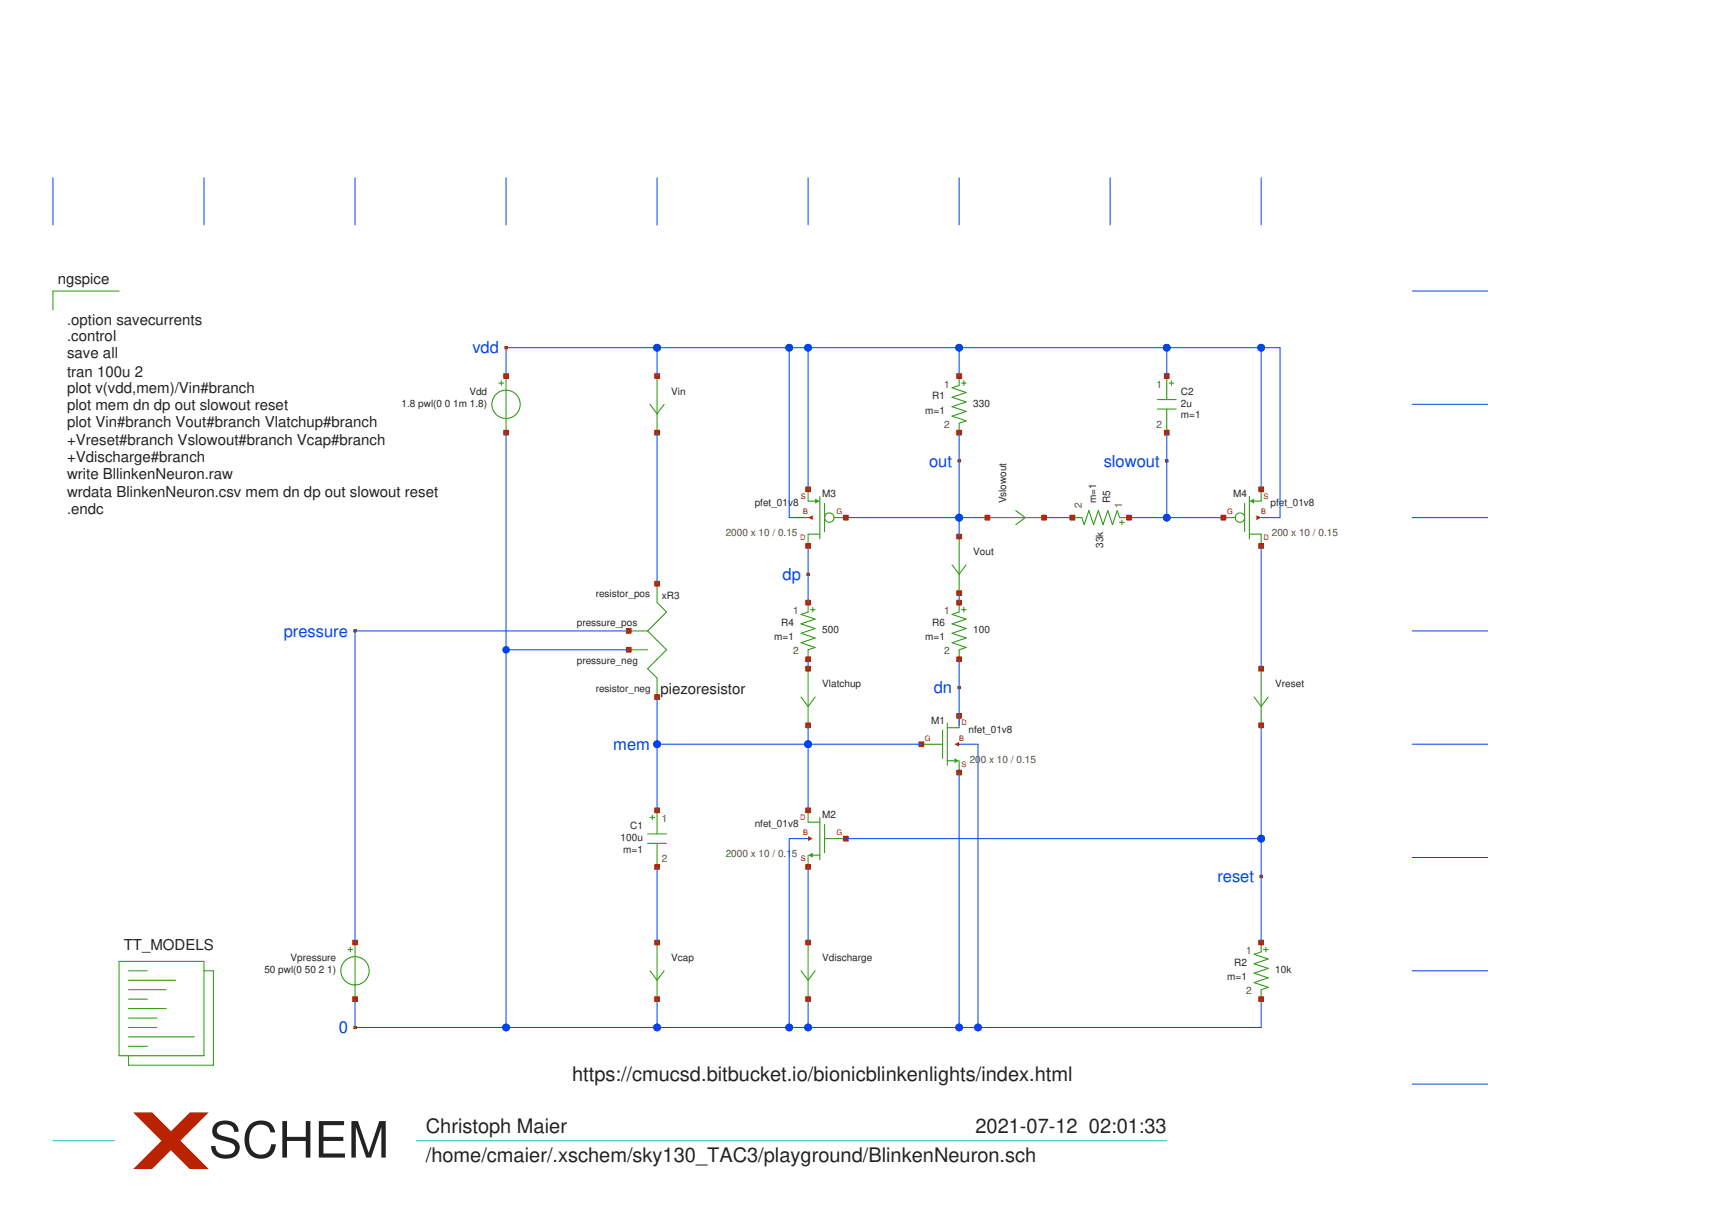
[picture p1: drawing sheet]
<svg xmlns="http://www.w3.org/2000/svg" width="297mm" height="210mm" viewBox="0 0 297 210" stroke-linecap="round" stroke-linejoin="round" font-family="sans-serif">
<path d="M20.6 50.3h-11.4v3.2M159.2 128.6h3.7M162.9 126.1v4.9M163.7 124.9v7.3M163.7 131.4h1.2M165.7 123.7v2h-2M165.7 131.4v2.1" fill="none" stroke="#229800" stroke-width=".17"/>
<path d="M164.9 131l.8 .4-.8 .4z" fill="#229800"/>
<g fill="none" stroke="#229800" stroke-width=".17">
<path d="M86.2 66.2h.8M86.6 65.8v.8M87.4 65v9.7M112.3 69.9l1.2 1.6 1.3-1.6M113.5 65v9.7M200 69h3.2M200 70.7h3.2M201.6 65v4M201.6 70.7v4M202 66.2h.8M202.4 65.8v.8M139.6 84.5v2.1h1.3"/>
<path d="M141.7 85.8v7.3M141.7 92.3h-2.1v2M142.5 87v4.9M144.1 89.4h2.1M113.5 140v4.1M111.9 144.1h3.3M111.9 145.7h3.3M112.3 141.2h.8M112.7 140.8v.8M113.5 145.7v4.1"/>
<circle cx="87.4" cy="69.9" r="2.45"/>
</g>
<path d="M140.9 86.2l.8 .4-.8 .4z" fill="#229800"/>
<g fill="none" stroke="#229800" stroke-width=".17">
<path d="M139.6 140v2h2.1M139.6 147.7v2.1M140.5 147.7h1.2M141.7 141.2v7.4M142.5 144.9h3.7M142.5 142.4v4.9M217.9 162.8v1.7l-1.2 .4 2.4 .8-2.4 .8 2.4 .8-2.4 .8 2.4 .8-2.4 .9 2.4 .8-1.2 .4v1.6M218.3 164h.8M218.7 163.6v.9"/>
<circle cx="143.3" cy="89.4" r=".82"/>
</g>
<path d="M139.6 147.7l.9-.4v.8z" fill="#229800"/>
<g fill="none" stroke="#229800" stroke-width=".17">
<path d="M165.7 65v1.6l-1.2 .4 2.5 .8-2.5 .8 2.5 .8-2.5 .9 2.5 .8-2.5 .8 2.5 .8-1.3 .4v1.6M166.1 66.2h.9M166.5 65.8v.8M185.3 89.4h1.6l.4 1.2 .9-2.4 .8 2.4 .8-2.4 .8 2.4 .8-2.4 .8 2.4 .9-2.4 .4 1.2h1.6M193.5 90.2h.8M193.9 89.8v.8M211.4 89.4h2M215.1 87v4.9M215.9 85.8v7.3M215.9 92.3h2v2M217.9 84.5v2.1h-1.2M165.7 104.1v1.6l-1.2 .4 2.5 .9-2.5 .8 2.5 .8-2.5 .8 2.5 .8-2.5 .8 2.5 .9-1.3 .4v1.6"/>
<path d="M166.1 105.3h.9M166.5 104.9v.8"/>
</g>
<path d="M215.9 86.6l.8-.4v.8z" fill="#229800"/>
<g fill="none" stroke="#229800" stroke-width=".17">
<path d="M164.5 97.6l1.2 1.6 1.3-1.6M165.7 92.7v9.8M170.6 89.4h9.8M175.5 88.2l1.6 1.2-1.6 1.2M108.6 109h3.3M108.6 112.3h3.3M111.9 109l3.3 3.3-3.3 3.2 1.6 1.7v3.2M113.5 100.8v3.3l1.7 1.6-3.3 3.3M139.6 104.1v1.6l-1.2 .4 2.5 .9-2.5 .8 2.5 .8-2.5 .8 2.5 .8-2.5 .8 2.5 .9-1.3 .4v1.6M139.6 115.5v9.8M140 105.3h.9M140.5 104.9v.8"/>
<path d="M217.9 115.5v9.8M138.4 120.4l1.2 1.6 1.3-1.6M216.7 120.4l1.2 1.6 1.2-1.6M20.6 166.1h14.6v16.3h-14.6zM22.2 171h6.5M22.2 172.6h3.3M22.2 174.2h6.5M22.2 175.9h4.9M22.2 177.5h4.9M22.2 179.1h11.4M22.2 169.3h8.2M22.2 167.7h3.3"/>
<path d="M35.2 167.7h1.7v16.3h-14.7v-1.6M60.1 164h.8M60.5 163.6v.9M61.3 162.8v9.8M112.3 167.7l1.2 1.6 1.3-1.6M113.5 162.8v9.8M138.4 167.7l1.2 1.6 1.3-1.6M139.6 162.8v9.8M22.2 180.8h3.3"/>
<circle cx="214.3" cy="89.4" r=".82"/>
<circle cx="61.3" cy="167.7" r="2.45"/>
</g>
<path d="M164.9 128.6l.8-.4v.8z" fill="#ba2200"/>
<path d="M165.3 123.3h.8v.8h-.8z" fill="none" stroke="#ba2200" stroke-width=".17"/>
<path d="M165.3 123.3h.8v.8h-.8z" fill="#ba2200"/>
<path d="M158.8 128.2h.8v.8h-.8z" fill="none" stroke="#ba2200" stroke-width=".17"/>
<path d="M158.8 128.2h.8v.8h-.8z" fill="#ba2200"/>
<path d="M165.3 133.1h.8v.8h-.8z" fill="none" stroke="#ba2200" stroke-width=".17"/>
<path d="M165.3 133.1h.8v.8h-.8z" fill="#ba2200"/>
<path d="M165.7 128.6h.1" fill="none" stroke="#ba2200" stroke-width=".17"/>
<path d="M201.2 64.6h.8v.8h-.8z" fill="none" stroke="#ba2200" stroke-width=".17"/>
<path d="M201.2 64.6h.8v.8h-.8z" fill="#ba2200"/>
<path d="M201.2 74.3h.8v.9h-.8z" fill="none" stroke="#ba2200" stroke-width=".17"/>
<path d="M201.2 74.3h.8v.9h-.8z" fill="#ba2200"/>
<path d="M87 64.6h.9v.8h-.9z" fill="none" stroke="#ba2200" stroke-width=".17"/>
<path d="M87 64.6h.9v.8h-.9z" fill="#ba2200"/>
<path d="M87 74.3h.9v.9h-.9z" fill="none" stroke="#ba2200" stroke-width=".17"/>
<path d="M87 74.3h.9v.9h-.9z" fill="#ba2200"/>
<path d="M113.1 139.6h.8v.8h-.8z" fill="none" stroke="#ba2200" stroke-width=".17"/>
<path d="M113.1 139.6h.8v.8h-.8z" fill="#ba2200"/>
<path d="M113.1 149.4h.8v.8h-.8z" fill="none" stroke="#ba2200" stroke-width=".17"/>
<path d="M113.1 149.4h.8v.8h-.8z" fill="#ba2200"/>
<path d="M113.1 64.6h.8v.8h-.8z" fill="none" stroke="#ba2200" stroke-width=".17"/>
<path d="M113.1 64.6h.8v.8h-.8z" fill="#ba2200"/>
<path d="M113.1 74.3h.8v.9h-.8z" fill="none" stroke="#ba2200" stroke-width=".17"/>
<g fill="#ba2200">
<path d="M113.1 74.3h.8v.9h-.8z"/>
<path d="M139.6 89.4l.9-.4v.8z"/>
</g>
<path d="M139.2 93.9h.8v.8h-.8z" fill="none" stroke="#ba2200" stroke-width=".17"/>
<path d="M139.2 93.9h.8v.8h-.8z" fill="#ba2200"/>
<path d="M145.8 89h.8v.8h-.8z" fill="none" stroke="#ba2200" stroke-width=".17"/>
<path d="M145.8 89h.8v.8h-.8z" fill="#ba2200"/>
<path d="M139.2 84.1h.8v.8h-.8z" fill="none" stroke="#ba2200" stroke-width=".17"/>
<path d="M139.2 84.1h.8v.8h-.8z" fill="#ba2200"/>
<path d="M139.6 89.4h.1" fill="none" stroke="#ba2200" stroke-width=".17"/>
<path d="M217.5 162.4h.8v.8h-.8z" fill="none" stroke="#ba2200" stroke-width=".17"/>
<path d="M217.5 162.4h.8v.8h-.8z" fill="#ba2200"/>
<path d="M217.5 172.2h.8v.8h-.8z" fill="none" stroke="#ba2200" stroke-width=".17"/>
<g fill="#ba2200">
<path d="M217.5 172.2h.8v.8h-.8z"/>
<path d="M139.6 144.5l.9 .4-.9 .4z"/>
</g>
<path d="M139.2 139.6h.8v.8h-.8z" fill="none" stroke="#ba2200" stroke-width=".17"/>
<path d="M139.2 139.6h.8v.8h-.8z" fill="#ba2200"/>
<path d="M145.8 144.5h.8v.8h-.8z" fill="none" stroke="#ba2200" stroke-width=".17"/>
<path d="M145.8 144.5h.8v.8h-.8z" fill="#ba2200"/>
<path d="M139.2 149.4h.8v.8h-.8z" fill="none" stroke="#ba2200" stroke-width=".17"/>
<path d="M139.2 149.4h.8v.8h-.8z" fill="#ba2200"/>
<path d="M139.6 144.9h.1" fill="none" stroke="#ba2200" stroke-width=".17"/>
<path d="M165.3 103.7h.8v.8h-.8z" fill="none" stroke="#ba2200" stroke-width=".17"/>
<path d="M165.3 103.7h.8v.8h-.8z" fill="#ba2200"/>
<path d="M165.3 113.5h.8v.8h-.8z" fill="none" stroke="#ba2200" stroke-width=".17"/>
<path d="M165.3 113.5h.8v.8h-.8z" fill="#ba2200"/>
<path d="M165.3 64.6h.8v.8h-.8z" fill="none" stroke="#ba2200" stroke-width=".17"/>
<path d="M165.3 64.6h.8v.8h-.8z" fill="#ba2200"/>
<path d="M165.3 74.3h.8v.9h-.8z" fill="none" stroke="#ba2200" stroke-width=".17"/>
<path d="M165.3 74.3h.8v.9h-.8z" fill="#ba2200"/>
<path d="M194.7 89h.8v.8h-.8z" fill="none" stroke="#ba2200" stroke-width=".17"/>
<path d="M194.7 89h.8v.8h-.8z" fill="#ba2200"/>
<path d="M184.9 89h.8v.8h-.8z" fill="none" stroke="#ba2200" stroke-width=".17"/>
<g fill="#ba2200">
<path d="M184.9 89h.8v.8h-.8z"/>
<path d="M217.1 89l.8 .4-.8 .4z"/>
</g>
<path d="M217.5 93.9h.8v.8h-.8z" fill="none" stroke="#ba2200" stroke-width=".17"/>
<path d="M217.5 93.9h.8v.8h-.8z" fill="#ba2200"/>
<path d="M211 89h.8v.8h-.8z" fill="none" stroke="#ba2200" stroke-width=".17"/>
<path d="M211 89h.8v.8h-.8z" fill="#ba2200"/>
<path d="M217.5 84.1h.8v.8h-.8z" fill="none" stroke="#ba2200" stroke-width=".17"/>
<path d="M217.5 84.1h.8v.8h-.8z" fill="#ba2200"/>
<path d="M217.9 89.4h.1" fill="none" stroke="#ba2200" stroke-width=".17"/>
<path d="M23 192.2h3.3l3.2 3.2 3.3-3.2h3.3l-4.9 4.9 4.9 4.9h-3.3l-3.3-3.3-3.2 3.3h-3.3l4.9-4.9z" fill="#ba2200"/>
<path d="M61.1 177.3h.4v.4h-.4z" fill="none" stroke="#ba2200" stroke-width=".17"/>
<path d="M61.1 177.3h.4v.4h-.4z" fill="#ba2200"/>
<path d="M87.2 59.9h.4v.4h-.4z" fill="none" stroke="#ba2200" stroke-width=".17"/>
<path d="M87.2 59.9h.4v.4h-.4z" fill="#ba2200"/>
<path d="M139.2 103.7h.8v.8h-.8z" fill="none" stroke="#ba2200" stroke-width=".17"/>
<path d="M139.2 103.7h.8v.8h-.8z" fill="#ba2200"/>
<path d="M139.2 113.5h.8v.8h-.8z" fill="none" stroke="#ba2200" stroke-width=".17"/>
<path d="M139.2 113.5h.8v.8h-.8z" fill="#ba2200"/>
<path d="M113.3 128.4h.4v.4h-.4z" fill="none" stroke="#ba2200" stroke-width=".17"/>
<path d="M113.3 128.4h.4v.4h-.4z" fill="#ba2200"/>
<path d="M165.5 79.4h.4v.4h-.4z" fill="none" stroke="#ba2200" stroke-width=".17"/>
<path d="M165.5 79.4h.4v.4h-.4z" fill="#ba2200"/>
<path d="M201.4 79.4h.4v.4h-.4z" fill="none" stroke="#ba2200" stroke-width=".17"/>
<path d="M201.4 79.4h.4v.4h-.4z" fill="#ba2200"/>
<path d="M217.7 151.2h.4v.4h-.4z" fill="none" stroke="#ba2200" stroke-width=".17"/>
<path d="M217.7 151.2h.4v.4h-.4z" fill="#ba2200"/>
<path d="M165.5 118.6h.4v.4h-.4z" fill="none" stroke="#ba2200" stroke-width=".17"/>
<path d="M165.5 118.6h.4v.4h-.4z" fill="#ba2200"/>
<path d="M139.4 99h.4v.4h-.4z" fill="none" stroke="#ba2200" stroke-width=".17"/>
<path d="M139.4 99h.4v.4h-.4z" fill="#ba2200"/>
<path d="M139.2 115.1h.8v.8h-.8z" fill="none" stroke="#ba2200" stroke-width=".17"/>
<path d="M139.2 115.1h.8v.8h-.8z" fill="#ba2200"/>
<path d="M139.2 124.9h.8v.8h-.8z" fill="none" stroke="#ba2200" stroke-width=".17"/>
<path d="M139.2 124.9h.8v.8h-.8z" fill="#ba2200"/>
<path d="M165.3 92.3h.8v.8h-.8z" fill="none" stroke="#ba2200" stroke-width=".17"/>
<path d="M165.3 92.3h.8v.8h-.8z" fill="#ba2200"/>
<path d="M165.3 102.1h.8v.8h-.8z" fill="none" stroke="#ba2200" stroke-width=".17"/>
<path d="M165.3 102.1h.8v.8h-.8z" fill="#ba2200"/>
<path d="M217.5 115.1h.8v.8h-.8z" fill="none" stroke="#ba2200" stroke-width=".17"/>
<path d="M217.5 115.1h.8v.8h-.8z" fill="#ba2200"/>
<path d="M217.5 124.9h.8v.8h-.8z" fill="none" stroke="#ba2200" stroke-width=".17"/>
<path d="M217.5 124.9h.8v.8h-.8z" fill="#ba2200"/>
<path d="M170.2 89h.8v.8h-.8z" fill="none" stroke="#ba2200" stroke-width=".17"/>
<path d="M170.2 89h.8v.8h-.8z" fill="#ba2200"/>
<path d="M180 89h.8v.8h-.8z" fill="none" stroke="#ba2200" stroke-width=".17"/>
<path d="M180 89h.8v.8h-.8z" fill="#ba2200"/>
<path d="M113.1 162.4h.8v.8h-.8z" fill="none" stroke="#ba2200" stroke-width=".17"/>
<path d="M113.1 162.4h.8v.8h-.8z" fill="#ba2200"/>
<path d="M113.1 172.2h.8v.8h-.8z" fill="none" stroke="#ba2200" stroke-width=".17"/>
<path d="M113.1 172.2h.8v.8h-.8z" fill="#ba2200"/>
<path d="M139.2 162.4h.8v.8h-.8z" fill="none" stroke="#ba2200" stroke-width=".17"/>
<path d="M139.2 162.4h.8v.8h-.8z" fill="#ba2200"/>
<path d="M139.2 172.2h.8v.8h-.8z" fill="none" stroke="#ba2200" stroke-width=".17"/>
<path d="M139.2 172.2h.8v.8h-.8z" fill="#ba2200"/>
<path d="M108.2 108.6h.9v.8h-.9z" fill="none" stroke="#ba2200" stroke-width=".17"/>
<path d="M108.2 108.6h.9v.8h-.9z" fill="#ba2200"/>
<path d="M108.2 111.9h.9v.8h-.9z" fill="none" stroke="#ba2200" stroke-width=".17"/>
<path d="M108.2 111.9h.9v.8h-.9z" fill="#ba2200"/>
<path d="M113.1 100.4h.8v.9h-.8z" fill="none" stroke="#ba2200" stroke-width=".17"/>
<path d="M113.1 100.4h.8v.9h-.8z" fill="#ba2200"/>
<path d="M113.1 120h.8v.8h-.8z" fill="none" stroke="#ba2200" stroke-width=".17"/>
<path d="M113.1 120h.8v.8h-.8z" fill="#ba2200"/>
<path d="M60.9 162.4h.9v.8h-.9z" fill="none" stroke="#ba2200" stroke-width=".17"/>
<path d="M60.9 162.4h.9v.8h-.9z" fill="#ba2200"/>
<path d="M60.9 172.2h.9v.8h-.9z" fill="none" stroke="#ba2200" stroke-width=".17"/>
<path d="M60.9 172.2h.9v.8h-.9z" fill="#ba2200"/>
<path d="M61.1 108.8h.4v.4h-.4z" fill="none" stroke="#ba2200" stroke-width=".17"/>
<path d="M61.1 108.8h.4v.4h-.4z" fill="#ba2200"/>
<path d="M9.2 197.1h10.6M71.9 197.1h129.7" fill="none" stroke="#00cbed" stroke-width=".17"/>
<g fill="none" stroke="#0044ed" stroke-width=".17">
<path d="M9.2 30.7v8.2M35.2 30.7v8.2M61.3 30.7v8.2M87.4 30.7v8.2M113.5 30.7v8.2M139.6 30.7v8.2M165.7 30.7v8.2M191.8 30.7v8.2M217.9 30.7v8.2M244 50.3h13.1M87.4 65v-4.9h133.8v29.3h-3.3M87.4 74.7v102.8"/>
<path d="M113.5 60.1v4.9M113.5 74.7v26.1M136.4 60.1v29.3h3.2M139.6 60.1v24.4M165.7 60.1v4.9M165.7 74.7v18M201.6 60.1v4.9M201.6 74.7v14.7M217.9 60.1v24.4M244 69.9h13.1M139.6 94.3v9.8M146.2 89.4h24.4"/>
<path d="M180.4 89.4h4.9M195.1 89.4h16.3M217.9 94.3v21.2M244 89.4h13.1M87.4 112.3h21.2M108.6 109h-47.3v53.8M139.6 113.9v1.6M165.7 102.5v1.6M165.7 113.9v11.4M244 109h13.1M113.5 128.6h45.7M113.5 120.4v19.6"/>
<path d="M139.6 125.3v14.7M165.7 128.6h3.3v48.9M165.7 133.5v44M217.9 125.3v37.5M244 128.6h13.1M113.5 149.8v13M139.6 149.8v13M139.6 144.9h-3.2v32.6M146.2 144.9h71.7M244 148.1h13.1M61.3 172.6v4.9h156.6v-4.9M113.5 172.6v4.9"/>
<path d="M139.6 172.6v4.9M244 167.7h13.1M244 187.3h13.1"/>
</g>
<g fill="#0044ed">
<path d="M87 177a.65 .65 0 0 1 .7-.1 .65 .65 0 0 1 .4 .6h-.7h.7a.65 .65 0 0 1-.9 .6 .65 .65 0 0 1-.2-1.1z"/>
<path d="M113.1 59.6a.65 .65 0 0 1 .7-.1 .65 .65 0 0 1 .4 .6h-.7h.7a.65 .65 0 0 1-.9 .6 .65 .65 0 0 1-.2-1.1z"/>
<path d="M135.9 59.6a.65 .65 0 0 1 .7-.1 .65 .65 0 0 1 .4 .6h-.6h.6a.65 .65 0 0 1-.9 .6 .65 .65 0 0 1-.2-1.1z"/>
<path d="M139.2 59.6a.65 .65 0 0 1 .7-.1 .65 .65 0 0 1 .4 .6h-.7h.7a.65 .65 0 0 1-.9 .6 .65 .65 0 0 1-.2-1.1z"/>
<path d="M87 111.8a.65 .65 0 0 1 .7-.1 .65 .65 0 0 1 .4 .6h-.7h.7a.65 .65 0 0 1-.9 .6 .65 .65 0 0 1-.2-1.1z"/>
<path d="M113.1 128.1a.65 .65 0 0 1 .7-.1 .65 .65 0 0 1 .4 .6h-.7h.7a.65 .65 0 0 1-.9 .6 .65 .65 0 0 1-.2-1.1z"/>
<path d="M139.2 128.1a.65 .65 0 0 1 .7-.1 .65 .65 0 0 1 .4 .6h-.7h.7a.65 .65 0 0 1-.9 .6 .65 .65 0 0 1-.2-1.1z"/>
<path d="M113.1 177a.65 .65 0 0 1 .7-.1 .65 .65 0 0 1 .4 .6h-.7h.7a.65 .65 0 0 1-.9 .6 .65 .65 0 0 1-.2-1.1z"/>
<path d="M135.9 177a.65 .65 0 0 1 .7-.1 .65 .65 0 0 1 .4 .6h-.6h.6a.65 .65 0 0 1-.9 .6 .65 .65 0 0 1-.2-1.1z"/>
<path d="M139.2 177a.65 .65 0 0 1 .7-.1 .65 .65 0 0 1 .4 .6h-.7h.7a.65 .65 0 0 1-.9 .6 .65 .65 0 0 1-.2-1.1z"/>
<path d="M165.3 59.6a.65 .65 0 0 1 .7-.1 .65 .65 0 0 1 .4 .6h-.7h.7a.65 .65 0 0 1-.9 .6 .65 .65 0 0 1-.2-1.1z"/>
<path d="M201.2 59.6a.65 .65 0 0 1 .7-.1 .65 .65 0 0 1 .4 .6h-.7h.7a.65 .65 0 0 1-.9 .6 .65 .65 0 0 1-.2-1.1z"/>
<path d="M217.5 59.6a.65 .65 0 0 1 .7-.1 .65 .65 0 0 1 .4 .6h-.7h.7a.65 .65 0 0 1-.9 .6 .65 .65 0 0 1-.2-1.1z"/>
<path d="M165.3 89a.65 .65 0 0 1 .7-.2 .65 .65 0 0 1 .4 .6h-.7h.7a.65 .65 0 0 1-.9 .6 .65 .65 0 0 1-.2-1z"/>
<path d="M201.2 89a.65 .65 0 0 1 .7-.2 .65 .65 0 0 1 .4 .6h-.7h.7a.65 .65 0 0 1-.9 .6 .65 .65 0 0 1-.2-1z"/>
<path d="M168.5 177a.65 .65 0 0 1 .7-.1 .65 .65 0 0 1 .4 .6h-.6h.6a.65 .65 0 0 1-.9 .6 .65 .65 0 0 1-.2-1.1z"/>
<path d="M217.5 144.4a.65 .65 0 0 1 .7-.1 .65 .65 0 0 1 .4 .6h-.7h.7a.65 .65 0 0 1-.9 .6 .65 .65 0 0 1-.2-1.1z"/>
<path d="M165.3 177a.65 .65 0 0 1 .7-.1 .65 .65 0 0 1 .4 .6h-.7h.7a.65 .65 0 0 1-.9 .6 .65 .65 0 0 1-.2-1.1z"/>
</g>
<text font-size="8.6" fill="#222" x="36.1" y="200">SCHEM</text>
<g font-size="3.5" fill="#222">
<text x="98.9" y="186.8">https://cmucsd.bitbucket.io/bionicblinkenlights/index.html</text>
<text x="73.6" y="195.8">Christoph Maier</text>
<text x="168.6" y="195.8">2021-07-12 02:01:33</text>
<text x="73.6" y="200.7">/home/cmaier/.xschem/sky130_TAC3/playground/BlinkenNeuron.sch</text>
</g>
<g font-size="2.9" fill="#0044ed">
<text x="81.6" y="61">vdd</text>
<text x="160.5" y="80.6">out</text>
<text x="190.7" y="80.6">slowout</text>
<text x="135.2" y="100.2">dp</text>
<text x="49" y="110">pressure</text>
<text x="161.3" y="119.8">dn</text>
<text x="106" y="129.6">mem</text>
<text x="210.4" y="152.4">reset</text>
<text x="58.5" y="178.5">0</text>
</g>
<g font-size="2.6" fill="#222">
<text x="10" y="49.1">ngspice</text>
<text x="11.6" y="56.1">.option savecurrents</text>
<text x="11.6" y="59">.control</text>
<text x="11.6" y="61.9">save all</text>
<text x="11.6" y="65.1">tran 100u 2</text>
<text x="11.6" y="67.9">plot v(vdd,mem)/Vin#branch</text>
<text x="11.6" y="70.8">plot mem dn dp out slowout reset</text>
<text x="11.6" y="73.7">plot Vin#branch Vout#branch Vlatchup#branch</text>
<text x="11.6" y="76.9">+Vreset#branch Vslowout#branch Vcap#branch</text>
<text x="11.6" y="79.8">+Vdischarge#branch</text>
<text x="11.6" y="82.7">write BllinkenNeuron.raw</text>
<text x="11.6" y="85.9">wrdata BlinkenNeuron.csv mem dn dp out slowout reset</text>
<text x="11.6" y="88.8">.endc</text>
<text x="114.1" y="119.9">piezoresistor</text>
<text x="21.4" y="164.1">TT_MODELS</text>
</g>
<g font-size="1.7" fill="#222">
<text x="69.4" y="70.2">1.8 pwl(0 0 1m 1.8)</text>
<text x="81.1" y="68.2">Vdd</text>
<text x="116" y="68.2">Vin</text>
<text x="159.9" y="71.5">m=1</text>
<text x="161.1" y="69">R1</text>
<text x="168.2" y="70.2">330</text>
<text x="204.1" y="68.2">C2</text>
<text x="204.1" y="70.2">2u</text>
<text x="204.1" y="72.3">m=1</text>
<text x="130.4" y="87.4">pfet_01v8</text>
<text x="142.1" y="85.9">M3</text>
<text x="173.9" y="87" transform="rotate(-90 173.9 87)">Vslowout</text>
<text x="189.4" y="87" transform="rotate(-90 189.4 87)">m=1</text>
<text x="191.9" y="87" transform="rotate(-90 191.9 87)">R5</text>
<text x="213.1" y="85.9">M4</text>
<text x="219.6" y="87.4">pfet_01v8</text>
<text x="168.2" y="95.9">Vout</text>
<text x="190.6" y="94.7" transform="rotate(-90 190.6 94.7)">33k</text>
<text x="102.9" y="103.2">resistor_pos</text>
<text x="114.4" y="103.5">xR3</text>
<text x="99.7" y="108.1">pressure_pos</text>
<text x="133.8" y="110.6">m=1</text>
<text x="135" y="108.2">R4</text>
<text x="142.1" y="109.4">500</text>
<text x="159.9" y="110.6">m=1</text>
<text x="161.1" y="108.2">R6</text>
<text x="168.2" y="109.4">100</text>
<text x="99.7" y="114.6">pressure_neg</text>
<text x="102.9" y="119.5">resistor_neg</text>
<text x="142.1" y="118.8">Vlatchup</text>
<text x="220.4" y="118.8">Vreset</text>
<text x="160.9" y="125.1">M1</text>
<text x="167.4" y="126.6">nfet_01v8</text>
<text x="108.9" y="143.2">C1</text>
<text x="130.4" y="142.9">nfet_01v8</text>
<text x="142.1" y="141.4">M2</text>
<text x="107.2" y="145.3">100u</text>
<text x="107.7" y="147.3">m=1</text>
<text x="50.2" y="166.1">Vpressure</text>
<text x="116" y="166.1">Vcap</text>
<text x="142.1" y="166.1">Vdischarge</text>
<text x="213.3" y="166.9">R2</text>
<text x="45.7" y="168.1">50 pwl(0 50 2 1)</text>
<text x="212.1" y="169.3">m=1</text>
<text x="220.4" y="168.1">10k</text>
</g>
<g font-size="1.7" fill="#660">
<text x="163.1" y="67">1</text>
<text x="199.8" y="67">1</text>
<text x="163.1" y="73.9">2</text>
<text x="199.8" y="73.9">2</text>
<text x="187" y="87.8" transform="rotate(-90 187 87.8)">2</text>
<text x="193.9" y="87.8" transform="rotate(-90 193.9 87.8)">1</text>
<text x="125.4" y="92.7">2000 x 10 / 0.15</text>
<text x="219.8" y="92.7">200 x 10 / 0.15</text>
<text x="137" y="106.1">1</text>
<text x="163.1" y="106.1">1</text>
<text x="137" y="113">2</text>
<text x="163.1" y="113">2</text>
<text x="167.6" y="131.8">200 x 10 / 0.15</text>
<text x="114.4" y="142">1</text>
<text x="114.4" y="148.9">2</text>
<text x="125.4" y="148.1">2000 x 10 / 0.15</text>
<text x="215.3" y="164.8">1</text>
<text x="215.3" y="171.8">2</text>
</g>
<g font-size="1.3" fill="#fe0000">
<text x="138.4" y="86.1">S</text>
<text x="138.8" y="88.8">B</text>
<text x="144.5" y="88.8">G</text>
<text x="212" y="88.8">G</text>
<text x="217.9" y="88.8">B</text>
<text x="218.3" y="86.1">S</text>
<text x="138.3" y="93.3">D</text>
<text x="218.3" y="93.3">D</text>
<text x="166.1" y="125.3">D</text>
<text x="159.8" y="128">G</text>
<text x="165.7" y="128">B</text>
<text x="166.1" y="132.5">S</text>
<text x="138.3" y="141.6">D</text>
<text x="138.4" y="148.8">S</text>
<text x="138.8" y="144.3">B</text>
<text x="144.5" y="144.3">G</text>
</g>
</svg>
